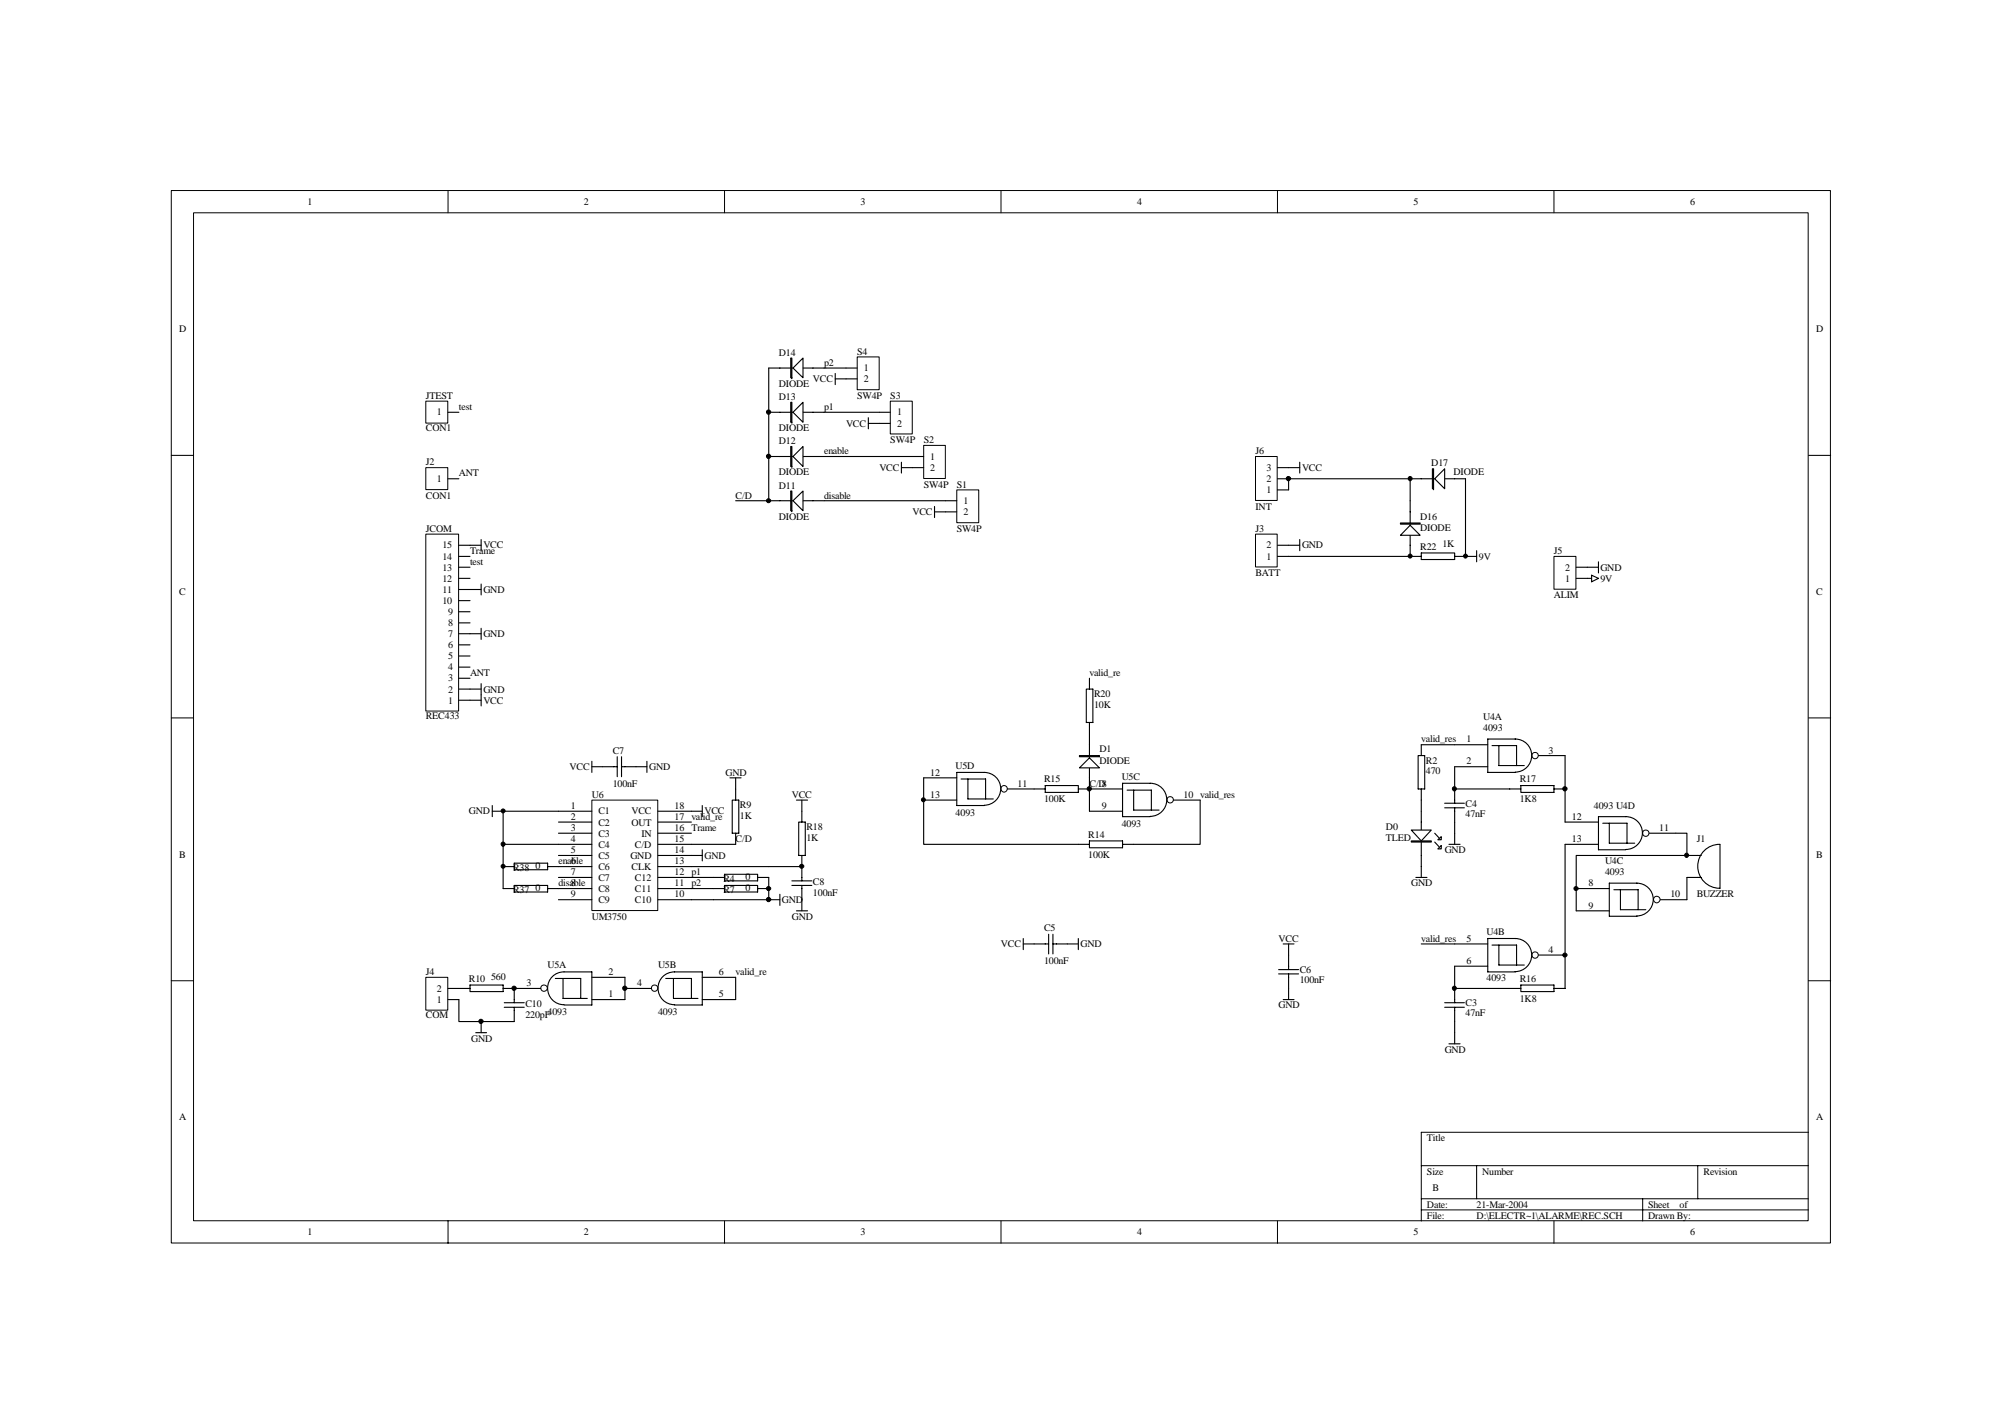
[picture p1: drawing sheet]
<svg xmlns="http://www.w3.org/2000/svg" width="297mm" height="210mm" viewBox="0 0 297 210" stroke-linecap="round" stroke-linejoin="round" font-family="sans-serif">
<g fill="none" stroke="#000" stroke-width=".15">
<path d="M25.4 28.3h246.2v156.1h-246.2zM28.7 31.6h239.6v149.5h-239.6zM66.5 28.3v3.3M107.5 28.3v3.3M148.5 28.3v3.3M189.5 28.3v3.3M230.6 28.3v3.3M25.4 67.5h3.3M268.3 67.5h3.3M25.4 106.5h3.3M268.3 106.5h3.3M25.4 145.5h3.3"/>
<path d="M268.3 145.5h3.3M210.9 172.9h57.4M210.9 177.8h57.4M210.9 179.5h57.4M219.1 172.9v4.9M243.7 177.8v3.3M251.9 172.9v4.9M268.3 168h-57.4v13.1M66.5 181.1v3.3M107.5 181.1v3.3M148.5 181.1v3.3M189.5 181.1v3.3"/>
<path d="M230.6 181.1v3.3"/>
<circle cx="227.8" cy="112.1" r=".47"/>
<circle cx="227.8" cy="141.7" r=".47"/>
</g>
<g fill="none" stroke="#000" stroke-width=".16">
<path d="M214.3 119.8h3M214.3 119.2h3M215.8 110.5h4.9M215.8 117v2.2M215.8 119.8v5.5M220.7 113.7h-4.9v3.3h9.9M221.4 110.6h3.6v3M222.4 110.6v3h3.8M224.8 109.6a2.46 2.46 0 0 1 2.5 2.5 2.46 2.46 0 0 1-2.5 2.4M224.8 109.6h-4.1v5h4.1M225.7 116.5h4.9v1h-4.9zM228.3 112.1h3.9v4.9h-1.6"/>
<path d="M210.1 130.2h1.6M210.9 120.3v9.9M212.9 124.9l.6 .7M212.9 123.6l.6 .7M215 125.3h1.6M224.8 139.2a2.46 2.46 0 0 1 2.5 2.5 2.46 2.46 0 0 1-2.5 2.4M224.8 139.2h-4.1v5h4.1M250.3 126.9h2.1M250.3 130.2h2.1M255.2 125.3a3.3 3.3 0 0 0-3.3 3.2 3.3 3.3 0 0 0 3.3 3.3M255.2 125.3v6.5M215.8 140h4.9"/>
<path d="M215.8 143.3h4.9M221.4 140.2h3.6v3M222.4 140.2v3h3.8M228.3 141.7h3.9"/>
</g>
<g fill="#fff" stroke="#000" stroke-width=".16">
<path d="M209.4 123.1h3l-1.5 1.6z"/>
<path d="M213.8 125.4v.5h-.5z"/>
<path d="M213.3 124.6l.5-.5v.5z"/>
<path d="M209.4 124.7h3v.2h-3z" fill-rule="evenodd"/>
</g>
<path d="M210.4 112.1h1v4.9h-1zM210.9 110.5v1.6M210.9 117v3.3" fill="none" stroke="#000" stroke-width=".16"/>
<path d="M63.2 79.3h4.8v26.2h-4.8z" fill="#fff"/>
<path d="M63.2 79.2h4.8v26.3h-4.8z" fill="none" stroke="#000" stroke-width=".15"/>
<g fill="none" stroke="#000" stroke-width=".16">
<path d="M68.1 99h1.6M68.1 97.3h1.6M68.1 95.7h1.6M68.1 94h3.3M68.1 92.4h1.6M68.1 90.7h1.6M68.1 89.1h1.6M68.1 87.4h3.3M68.1 85.8h1.6M68.1 84.1h1.6M68.1 82.5h1.6M68.1 80.9h3.3"/>
<path d="M71.4 80v1.7M71.4 86.6v1.7M71.4 93.2v1.7M68.1 103.9h3.3M68.1 102.2h3.3M68.1 100.6h1.6M71.4 101.4v3.3"/>
</g>
<path d="M63.2 59.5h3.2v3.3h-3.2z" fill="#fff"/>
<path d="M63.2 59.5h3.2v3.3h-3.2z" fill="none" stroke="#000" stroke-width=".15"/>
<path d="M66.5 61.2h1.6" fill="none" stroke="#000" stroke-width=".16"/>
<path d="M63.2 69.4h3.2v3.2h-3.2z" fill="#fff"/>
<path d="M63.2 69.4h3.2v3.2h-3.2z" fill="none" stroke="#000" stroke-width=".15"/>
<g fill="none" stroke="#000" stroke-width=".16">
<path d="M66.5 71h1.6M235.5 85.8h.6M236.1 85.3l1.1 .5-1.1 .5zM73 119.5v1.6M104.2 119.5v1.6M73 120.3h1.6v11.5M102.6 120.3h1.6M105.8 131.8h1.7M105.8 130.2h1.7M107.5 131.3h4.9v1h-4.9zM107.5 129.7h4.9v1h-4.9zM112.4 131.8h1.7"/>
<path d="M112.4 130.2h1.7M118.2 135.1h1.6M119 133.5v1.6"/>
</g>
<path d="M63.2 145h3.2v4.8h-3.2z" fill="#fff"/>
<g fill="none" stroke="#000" stroke-width=".15">
<path d="M63.2 145h3.2v4.8h-3.2z"/>
<circle cx="244.2" cy="123.6" r=".47"/>
<circle cx="245.8" cy="133.4" r=".49"/>
</g>
<g fill="none" stroke="#000" stroke-width=".16">
<path d="M114.1 74.3h8.2M235.5 84.1h1.7M237.2 83.3v1.7M114.1 128.6h4.9v2.1M117.5 131.3h3M117.5 130.7h3M119 131.3v2.2M151.8 139.2v1.7M155.6 138.6v2.9M156.2 138.6v2.9M160 139.2v1.7M232.2 121.9h5"/>
<path d="M232.2 125.3h5M233.9 131.8h4.9M233.9 135.1h4.9M237.8 122.1h3.6v3M238.8 122.1v3h3.7M239.5 132h3.5v2.9M240.4 132v2.9h3.8M241.2 126a2.43 2.43 0 0 0 2.5-2.4 2.43 2.43 0 0 0-2.5-2.5h-4v5h4M242.8 131a2.43 2.43 0 0 1 2.5 2.4 2.43 2.43 0 0 1-2.5 2.5M242.9 131h-4.1v4.9h4.1M244.7 123.6h3.9M246.4 133.5h3.9"/>
<path d="M66.5 148.3h1.6M66.5 146.6h1.6M151.8 140h3.8M156.2 140h3.8"/>
</g>
<g fill="#fff" stroke="#000" stroke-width=".16">
<path d="M117.7 74.3l1.4-1.5v3z"/>
<path d="M117.3 72.8h.2v3h-.2z" fill-rule="evenodd"/>
</g>
<path d="M114.1 67.7h8.2" fill="none" stroke="#000" stroke-width=".16"/>
<g fill="#fff" stroke="#000" stroke-width=".16">
<path d="M117.7 67.7l1.4-1.5v3z"/>
<path d="M117.3 66.2h.2v3h-.2z" fill-rule="evenodd"/>
</g>
<path d="M189.7 143.8h3M189.7 144.5h3M190.4 140h1.6M190.4 148.3h1.6M191.2 140v3.8M191.2 144.5v3.8" fill="none" stroke="#000" stroke-width=".16"/>
<path d="M186.3 79.3h3.2v4.8h-3.2z" fill="#fff"/>
<path d="M186.3 79.2h3.2v4.9h-3.2z" fill="none" stroke="#000" stroke-width=".15"/>
<path d="M191.2 69.4h1.6M192.8 68.6v1.6M209.2 71h8.2M189.5 82.5h1.7M189.5 80.9h3.3M192.8 80v1.7M209.2 82.5h1.7M210.9 82h4.9v1h-4.9zM215.8 82.5h3.3M219.1 81.7v1.6" fill="none" stroke="#000" stroke-width=".16"/>
<g fill="#fff" stroke="#000" stroke-width=".16">
<path d="M214.3 69.5v3l-1.4-1.5z"/>
<path d="M212.5 69.5h.2v3h-.2z" fill-rule="evenodd"/>
</g>
<path d="M209.2 74.3v8.2M217.4 71v11.5" fill="none" stroke="#000" stroke-width=".16"/>
<g fill="#fff" stroke="#000" stroke-width=".16">
<path d="M209.2 77.9l1.5 1.5h-2.9z"/>
<path d="M207.8 77.6h2.9v.2h-2.9z" fill-rule="evenodd"/>
</g>
<path d="M209.2 71v3.3M87.8 113.7h3.8M87.8 112.9v1.7M91.6 112.3v2.9M92.2 113.7h3.8M92.2 112.3v2.9M96 112.9v1.7M114.1 133.5h1.6M115.7 132.7v1.6" fill="none" stroke="#000" stroke-width=".16"/>
<path d="M87.9 118.7h9.7v16.4h-9.7z" fill="#fff"/>
<path d="M87.8 118.7h9.8v16.4h-9.8z" fill="none" stroke="#000" stroke-width=".15"/>
<g fill="none" stroke="#000" stroke-width=".16">
<path d="M114.1 67.7v6.6h-5M138.7 75.1v1.7M138.7 75.9h1.6M191.2 82.5h18M108.3 115.4h1.7M108.6 118.7h1v4.9h-1zM109.1 115.4v3.3M118.2 118.7h1.6M119 118.7v3.2M210.9 110.5h4.9M74.6 128.6h1.7M74.6 131.8h1.7"/>
<path d="M76.3 128h5v1h-5zM76.3 131.3h5v1h-5zM81.3 128.6h6.5M81.3 131.8h6.5M82.9 120.3h4.9M82.9 121.9h4.9M82.9 123.6h4.9M82.9 125.3h4.9M82.9 126.9h4.9M82.9 133.5h4.9M82.9 130.2h4.9M97.6 120.3h5"/>
<path d="M97.6 121.9h5M97.6 123.6h5M97.6 126.9h6.6M97.6 133.5h8.2M97.6 130.2h8.2M97.6 128.6h16.5M97.6 131.8h8.2M104.2 126.1v1.6M109.1 123.6v1.7h-11.5M114.1 130.2v3.3M118.5 121.9h1v5h-1zM119 126.9v1.7"/>
</g>
<circle cx="215.8" cy="117" r=".31" fill="#000" stroke="#000" stroke-width=".15"/>
<path d="M230.6 82.6h3.2v4.8h-3.2z" fill="#fff"/>
<path d="M230.6 82.5h3.2v4.9h-3.2z" fill="none" stroke="#000" stroke-width=".15"/>
<path d="M233.9 85.8h1.6M233.9 84.1h1.6M68.1 148.3v3.2h8.2v-2.1M68.1 146.6h1.6M69.7 146.1h4.9v1h-4.9zM70.6 153.2h1.6M71.4 151.5v1.7M74.6 146.6h1.7v2.1M74.8 148.7h3M74.8 149.4h3" fill="none" stroke="#000" stroke-width=".16"/>
<circle cx="71.4" cy="151.5" r=".32" fill="#000" stroke="#000" stroke-width=".15"/>
<path d="M186.3 67.8h3.2v6.4h-3.2z" fill="#fff"/>
<path d="M186.3 67.7h3.2v6.5h-3.2z" fill="none" stroke="#000" stroke-width=".15"/>
<path d="M114.1 61.2h8.2M189.5 71h19.7M189.5 69.4h1.7M191.2 71v1.7h-1.7" fill="none" stroke="#000" stroke-width=".16"/>
<circle cx="191.2" cy="71" r=".32" fill="#000" stroke="#000" stroke-width=".15"/>
<g fill="#fff" stroke="#000" stroke-width=".16">
<path d="M117.7 61.2l1.4-1.5v2.9z"/>
<path d="M117.3 59.7h.2v2.9h-.2z" fill-rule="evenodd"/>
</g>
<path d="M114.1 54.6h8.2" fill="none" stroke="#000" stroke-width=".16"/>
<g fill="#fff" stroke="#000" stroke-width=".16">
<path d="M117.7 54.6l1.4-1.5v2.9z"/>
<path d="M117.3 53.1h.2v2.9h-.2z" fill-rule="evenodd"/>
</g>
<path d="M114.1 54.6v13.1" fill="none" stroke="#000" stroke-width=".16"/>
<path d="M127.2 53h3.2v4.8h-3.2z" fill="#fff"/>
<path d="M127.2 52.9h3.2v4.9h-3.2z" fill="none" stroke="#000" stroke-width=".15"/>
<path d="M125.5 54.6h1.7M125.5 56.2h1.7" fill="none" stroke="#000" stroke-width=".16"/>
<path d="M132.1 59.5h3.3v4.9h-3.3z" fill="#fff"/>
<path d="M132.1 59.5h3.3v4.9h-3.3z" fill="none" stroke="#000" stroke-width=".15"/>
<path d="M130.5 61.2h1.6M130.5 62.8h1.6" fill="none" stroke="#000" stroke-width=".16"/>
<path d="M137.1 66.1h3.2v4.9h-3.2z" fill="#fff"/>
<path d="M137 66.1h3.3v4.9h-3.3z" fill="none" stroke="#000" stroke-width=".15"/>
<path d="M135.4 67.7h1.6M135.4 69.4h1.6" fill="none" stroke="#000" stroke-width=".16"/>
<path d="M142 72.7h3.2v4.8h-3.2z" fill="#fff"/>
<g fill="none" stroke="#000" stroke-width=".15">
<path d="M142 72.7h3.2v4.8h-3.2z"/>
<circle cx="149" cy="117" r=".48"/>
<circle cx="173.6" cy="118.6" r=".47"/>
<circle cx="80.7" cy="146.6" r=".48"/>
<circle cx="97.1" cy="146.6" r=".47"/>
</g>
<g fill="none" stroke="#000" stroke-width=".16">
<path d="M122.3 54.6h3.2M123.9 55.4v1.7M123.9 56.2h1.6M122.3 74.3h19.7M122.3 61.2h8.2M122.3 67.7h13.1M128.8 62v1.6M128.8 62.8h1.7M133.7 68.6v1.6M133.7 69.4h1.7M140.3 75.9h1.7M137 118.7h5"/>
<path d="M142 115.4h-5v9.9h24.6M142.6 115.6h3.6v2.9M143.6 115.6v2.9h3.8M146 114.6a2.43 2.43 0 0 1 2.5 2.4 2.43 2.43 0 0 1-2.5 2.5M146.1 114.6h-4.1v4.9h4.1M149.5 117h5.6M155.1 116.5h4.9v1h-4.9zM160 117h6.6M161.6 108.8v11.5h5M167.2 117.2h3.6v3M168.2 117.2v3h3.8M174.1 118.7h4v6.6h-11.5"/>
<path d="M232.2 117v4.9M74.6 125.3h8.3M74.6 120.3h8.3M105.8 133.5h8.3M161.6 124.7h5v1.1h-5zM170.7 121.1a2.46 2.46 0 0 0 2.4-2.5 2.46 2.46 0 0 0-2.4-2.4h-4.1v4.9h4.1M232.2 125.3v21.3h-1.6M248.6 123.6h1.7v3.3h-16.4v8.2M250.3 130.2v3.3M76.3 146.6h3.9M82.4 145.1h3.8v3M83.5 145.1v3h3.6"/>
<path d="M83.7 144.2a2.43 2.43 0 0 0-2.4 2.4 2.43 2.43 0 0 0 2.4 2.4M83.7 144.2h4.1v4.9h-4.1M87.8 145h4.9v3.3h-4.9M92.7 146.6h4M98.8 145.1h3.8v3M99.9 145.1v3h3.7M100.1 149a2.43 2.43 0 0 1-2.5-2.4 2.43 2.43 0 0 1 2.5-2.4h4.1v4.9h-4.1M104.2 145h4.9v3.3h-4.9M210.9 140h4.9M214.3 149.4h3M214.3 148.7h3M215 154.8h1.6"/>
<path d="M215.8 143.3v3.3h9.9M215.8 146.6v2.1M215.8 149.4v5.4M225.7 146.1h4.9v1h-4.9z"/>
</g>
<g fill="#000" stroke="#000" stroke-width=".15">
<circle cx="114" cy="61.1" r=".32"/>
<circle cx="114" cy="67.7" r=".32"/>
<circle cx="114" cy="74.3" r=".31"/>
<circle cx="209.2" cy="71" r=".31"/>
<circle cx="209.2" cy="82.5" r=".3"/>
<circle cx="217.4" cy="82.5" r=".3"/>
<circle cx="137" cy="118.6" r=".3"/>
<circle cx="232.2" cy="117" r=".32"/>
<circle cx="74.6" cy="125.2" r=".31"/>
<circle cx="74.6" cy="128.5" r=".3"/>
<circle cx="74.6" cy="120.3" r=".3"/>
<circle cx="114" cy="133.4" r=".32"/>
<circle cx="114" cy="131.8" r=".31"/>
<circle cx="119" cy="128.5" r=".31"/>
<circle cx="233.8" cy="131.8" r=".31"/>
<circle cx="250.2" cy="126.9" r=".31"/>
<circle cx="76.3" cy="146.6" r=".32"/>
<circle cx="92.7" cy="146.6" r=".32"/>
<circle cx="215.8" cy="146.6" r=".31"/>
<circle cx="232.2" cy="141.7" r=".31"/>
</g>
<g fill="#fff" stroke="#000" stroke-width=".16">
<path d="M161.6 112.4l1.5 1.5h-2.9z"/>
<path d="M160.2 112.1h2.9v.2h-2.9z" fill-rule="evenodd"/>
</g>
<circle cx="161.6" cy="117" r=".32" fill="#000" stroke="#000" stroke-width=".15"/>
<path d="M161.2 102.2h1v5h-1zM161.6 100.6v1.6M161.6 107.2v1.6" fill="none" stroke="#000" stroke-width=".16"/>
<g font-size="1.5">
<text x="45.6" y="30.4">1</text>
<text x="86.6" y="30.4">2</text>
<text x="127.7" y="30.4">3</text>
<text x="168.7" y="30.4">4</text>
<text x="209.7" y="30.4">5</text>
<text x="250.8" y="30.4">6</text>
<text x="26.6" y="49.3">D</text>
<text x="115.5" y="52.8">D14</text>
<text x="127.2" y="52.6">S4</text>
<text x="269.5" y="49.3">D</text>
<text x="63.2" y="59.2">JTEST</text>
<text x="115.5" y="59.3">D13</text>
<text x="115.5" y="57.3">DIODE</text>
<text x="120.6" y="56.7">VCC</text>
<text x="122.3" y="54.3">p2</text>
<text x="127.2" y="59.2">SW4P</text>
<text x="128.2" y="55.1">1</text>
<text x="128.2" y="56.7">2</text>
<text x="132.1" y="59.2">S3</text>
<text x="63.2" y="64">CON1</text>
<text x="64.8" y="61.6">1</text>
<text x="68.1" y="60.8">test</text>
<text x="115.5" y="65.9">D12</text>
<text x="115.5" y="64">DIODE</text>
<text x="122.3" y="60.8">p1</text>
<text x="125.5" y="63.3">VCC</text>
<text x="132.1" y="65.7">SW4P</text>
<text x="133.1" y="61.6">1</text>
<text x="133.1" y="63.3">2</text>
<text x="137" y="65.7">S2</text>
<text x="63.2" y="69">J2</text>
<text x="64.8" y="71.5">1</text>
<text x="68.1" y="70.7">ANT</text>
<text x="115.5" y="70.5">DIODE</text>
<text x="122.3" y="67.4">enable</text>
<text x="130.5" y="69.9">VCC</text>
<text x="138" y="68.2">1</text>
<text x="138" y="69.9">2</text>
<text x="186.3" y="67.4">J6</text>
<text x="187.9" y="71.5">2</text>
<text x="187.9" y="69.9">3</text>
<text x="193.2" y="69.9">VCC</text>
<text x="212.4" y="69.2">D17</text>
<text x="215.7" y="70.5">DIODE</text>
<text x="63.2" y="74">CON1</text>
<text x="109.1" y="74">C/D</text>
<text x="115.5" y="72.5">D11</text>
<text x="115.5" y="77.1">DIODE</text>
<text x="122.3" y="74">disable</text>
<text x="135.4" y="76.4">VCC</text>
<text x="137" y="72.3">SW4P</text>
<text x="142" y="72.3">S1</text>
<text x="142.9" y="74.8">1</text>
<text x="142.9" y="76.4">2</text>
<text x="186.3" y="75.6">INT</text>
<text x="187.9" y="73.1">1</text>
<text x="210.7" y="77.1">D16</text>
<text x="63.2" y="78.9">JCOM</text>
<text x="65.6" y="83">14</text>
<text x="65.6" y="81.4">15</text>
<text x="69.7" y="83.8">test</text>
<text x="69.7" y="82.2">Trame</text>
<text x="71.7" y="81.4">VCC</text>
<text x="142" y="78.9">SW4P</text>
<text x="186.3" y="78.9">J3</text>
<text x="187.9" y="83">1</text>
<text x="187.9" y="81.4">2</text>
<text x="193.2" y="81.4">GND</text>
<text x="210.7" y="81.5">R22</text>
<text x="210.7" y="78.7">DIODE</text>
<text x="214" y="81.2">1K</text>
<text x="219.4" y="83">9V</text>
<text x="230.6" y="82.2">J5</text>
<text x="26.6" y="88.3">C</text>
<text x="65.6" y="89.6">10</text>
<text x="65.6" y="88">11</text>
<text x="65.6" y="86.3">12</text>
<text x="65.6" y="84.7">13</text>
<text x="71.7" y="88">GND</text>
<text x="186.3" y="85.5">BATT</text>
<text x="230.6" y="88.8">ALIM</text>
<text x="232.2" y="86.3">1</text>
<text x="232.2" y="84.7">2</text>
<text x="237.5" y="86.3">9V</text>
<text x="237.5" y="84.7">GND</text>
<text x="269.5" y="88.3">C</text>
<text x="66.5" y="94.5">7</text>
<text x="66.5" y="92.9">8</text>
<text x="66.5" y="91.2">9</text>
<text x="71.7" y="94.5">GND</text>
<text x="66.5" y="101.1">3</text>
<text x="66.5" y="99.4">4</text>
<text x="66.5" y="97.8">5</text>
<text x="66.5" y="96.2">6</text>
<text x="69.7" y="100.3">ANT</text>
<text x="161.6" y="100.3">valid_re</text>
<text x="63.2" y="106.7">REC433</text>
<text x="66.5" y="104.4">1</text>
<text x="66.5" y="102.7">2</text>
<text x="71.7" y="104.4">VCC</text>
<text x="71.7" y="102.7">GND</text>
<text x="162.3" y="103.4">R20</text>
<text x="162.3" y="105">10K</text>
<text x="220.1" y="106.8">U4A</text>
<text x="90.9" y="111.8">C7</text>
<text x="163.1" y="111.6">D1</text>
<text x="163.1" y="113.3">DIODE</text>
<text x="210.9" y="110.1">valid_res</text>
<text x="211.6" y="113.3">R2</text>
<text x="217.6" y="110.1">1</text>
<text x="217.6" y="113.4">2</text>
<text x="220.1" y="108.5">4093</text>
<text x="229.8" y="111.8">3</text>
<text x="84.5" y="114.2">VCC</text>
<text x="87.8" y="118.4">U6</text>
<text x="90.9" y="116.7">100nF</text>
<text x="96.3" y="114.2">GND</text>
<text x="107.7" y="115">GND</text>
<text x="109.8" y="119.8">R9</text>
<text x="117.5" y="118.3">VCC</text>
<text x="138" y="115">12</text>
<text x="138" y="118.3">13</text>
<text x="141.8" y="114.1">U5D</text>
<text x="151" y="116.7">11</text>
<text x="154.9" y="116.1">R15</text>
<text x="154.9" y="119">100K</text>
<text x="161.6" y="116.7">C/D8</text>
<text x="166.4" y="115.7">U5C</text>
<text x="175.6" y="118.3">10 valid_res</text>
<text x="211.6" y="114.9">470</text>
<text x="217.4" y="119.7">C4</text>
<text x="225.5" y="116.1">R17</text>
<text x="225.5" y="119">1K8</text>
<text x="69.6" y="120.8">GND</text>
<text x="84.7" y="120">1</text>
<text x="84.7" y="121.7">2</text>
<text x="84.7" y="123.3">3</text>
<text x="84.7" y="124.9">4</text>
<text x="88.8" y="120.8">C1</text>
<text x="88.8" y="122.5">C2</text>
<text x="88.8" y="124.1">C3</text>
<text x="88.8" y="125.8">C4</text>
<text x="93.7" y="120.8">VCC</text>
<text x="93.7" y="122.5">OUT</text>
<text x="94.2" y="125.8">C/D</text>
<text x="95.2" y="124.1">IN</text>
<text x="100.1" y="120">18</text>
<text x="100.1" y="121.7">17 valid_re</text>
<text x="100.1" y="123.3">16 Trame</text>
<text x="100.1" y="124.9">15</text>
<text x="104.5" y="120.8">VCC</text>
<text x="109.1" y="124.9">C/D</text>
<text x="109.8" y="121.5">1K</text>
<text x="119.6" y="123.1">R18</text>
<text x="119.6" y="124.7">1K</text>
<text x="141.8" y="121">4093</text>
<text x="161.5" y="124.3">R14</text>
<text x="163.5" y="120">9</text>
<text x="166.4" y="122.6">4093</text>
<text x="205.6" y="123.1">D0</text>
<text x="205.6" y="124.7">TLED</text>
<text x="217.4" y="121.1">47nF</text>
<text x="233.2" y="121.7">12</text>
<text x="233.2" y="124.9">13</text>
<text x="236.5" y="120">4093 U4D</text>
<text x="246.2" y="123.3">11</text>
<text x="251.8" y="124.9">J1</text>
<text x="26.6" y="127.2">B</text>
<text x="76.1" y="129.2">R38</text>
<text x="79.4" y="128.8">0</text>
<text x="82.9" y="128.2">enable</text>
<text x="82.9" y="131.5">disable</text>
<text x="84.7" y="126.6">5</text>
<text x="84.7" y="129.9">7</text>
<text x="84.7" y="128.2">6</text>
<text x="84.7" y="131.5">8</text>
<text x="88.8" y="127.4">C5</text>
<text x="88.8" y="130.7">C7</text>
<text x="88.8" y="129">C6</text>
<text x="93.5" y="127.4">GND</text>
<text x="93.7" y="129">CLK</text>
<text x="94.2" y="130.7">C12</text>
<text x="100.1" y="126.6">14</text>
<text x="100.1" y="128.2">13</text>
<text x="100.1" y="131.5">11 p2</text>
<text x="100.1" y="129.9">12 p1</text>
<text x="104.5" y="127.4">GND</text>
<text x="107.3" y="130.8">R4</text>
<text x="110.6" y="130.5">0</text>
<text x="120.6" y="131.3">C8</text>
<text x="161.5" y="127.2">100K</text>
<text x="209.4" y="131.5">GND</text>
<text x="214.3" y="126.6">GND</text>
<text x="235.7" y="131.5">8</text>
<text x="238.1" y="128.2">U4C</text>
<text x="238.1" y="129.9">4093</text>
<text x="269.5" y="127.2">B</text>
<text x="76.1" y="132.5">R37</text>
<text x="79.4" y="132.2">0</text>
<text x="84.7" y="133.1">9</text>
<text x="87.8" y="136.4">UM3750</text>
<text x="88.8" y="134">C9</text>
<text x="88.8" y="132.3">C8</text>
<text x="94.2" y="134">C10</text>
<text x="94.2" y="132.3">C11</text>
<text x="100.1" y="133.1">10</text>
<text x="107.3" y="132.5">R7</text>
<text x="110.6" y="132.2">0</text>
<text x="116" y="134">GND</text>
<text x="117.5" y="136.4">GND</text>
<text x="120.6" y="133">100nF</text>
<text x="235.7" y="134.8">9</text>
<text x="247.8" y="133.1">10</text>
<text x="251.8" y="133.1">BUZZER</text>
<text x="81.3" y="143.7">U5A</text>
<text x="97.6" y="143.7">U5B</text>
<text x="148.5" y="140.5">VCC</text>
<text x="154.9" y="138.1">C5</text>
<text x="154.9" y="143">100nF</text>
<text x="160.3" y="140.5">GND</text>
<text x="189.7" y="139.7">VCC</text>
<text x="210.9" y="139.7">valid_res</text>
<text x="217.6" y="139.7">5</text>
<text x="217.6" y="143">6</text>
<text x="220.6" y="138.7">U4B</text>
<text x="229.8" y="141.3">4</text>
<text x="63.2" y="144.6">J4</text>
<text x="64.8" y="148.7">1</text>
<text x="64.8" y="147.1">2</text>
<text x="69.6" y="145.6">R10</text>
<text x="72.9" y="145.3">560</text>
<text x="77.9" y="149.4">C10</text>
<text x="78.1" y="146.3">3</text>
<text x="90.3" y="147.9">1</text>
<text x="90.3" y="144.6">2</text>
<text x="94.5" y="146.3">4</text>
<text x="106.7" y="147.9">5</text>
<text x="106.7" y="144.6">6</text>
<text x="109.1" y="144.6">valid_re</text>
<text x="189.7" y="149.6">GND</text>
<text x="192.8" y="144.3">C6</text>
<text x="192.8" y="145.8">100nF</text>
<text x="217.4" y="149.3">C3</text>
<text x="220.6" y="145.5">4093</text>
<text x="225.5" y="145.6">R16</text>
<text x="225.5" y="148.6">1K8</text>
<text x="63.2" y="151.1">COM</text>
<text x="69.9" y="154.5">GND</text>
<text x="77.9" y="151.1">220pF</text>
<text x="81.3" y="150.6">4093</text>
<text x="97.6" y="150.6">4093</text>
<text x="217.4" y="150.7">47nF</text>
<text x="214.3" y="156.2">GND</text>
<text x="26.6" y="166.2">A</text>
<text x="269.5" y="166.2">A</text>
<text x="211.7" y="169.3">Title</text>
<text x="211.7" y="174.2">Size</text>
<text x="211.7" y="179.1">Date:</text>
<text x="212.5" y="176.7">B</text>
<text x="219.1" y="179.1">21-Mar-2004</text>
<text x="219.9" y="174.2">Number</text>
<text x="244.5" y="179.1">Sheet</text>
<text x="249.2" y="179.1">of</text>
<text x="252.7" y="174.2">Revision</text>
<text x="45.6" y="183.2">1</text>
<text x="86.6" y="183.2">2</text>
<text x="127.7" y="183.2">3</text>
<text x="168.7" y="183.2">4</text>
<text x="209.7" y="183.2">5</text>
<text x="211.7" y="180.8">File:</text>
<text x="219.1" y="180.8">D:\ELECTR~1\ALARME\REC.SCH</text>
<text x="244.5" y="180.8">Drawn By:</text>
<text x="250.8" y="183.2">6</text>
</g>
</svg>
